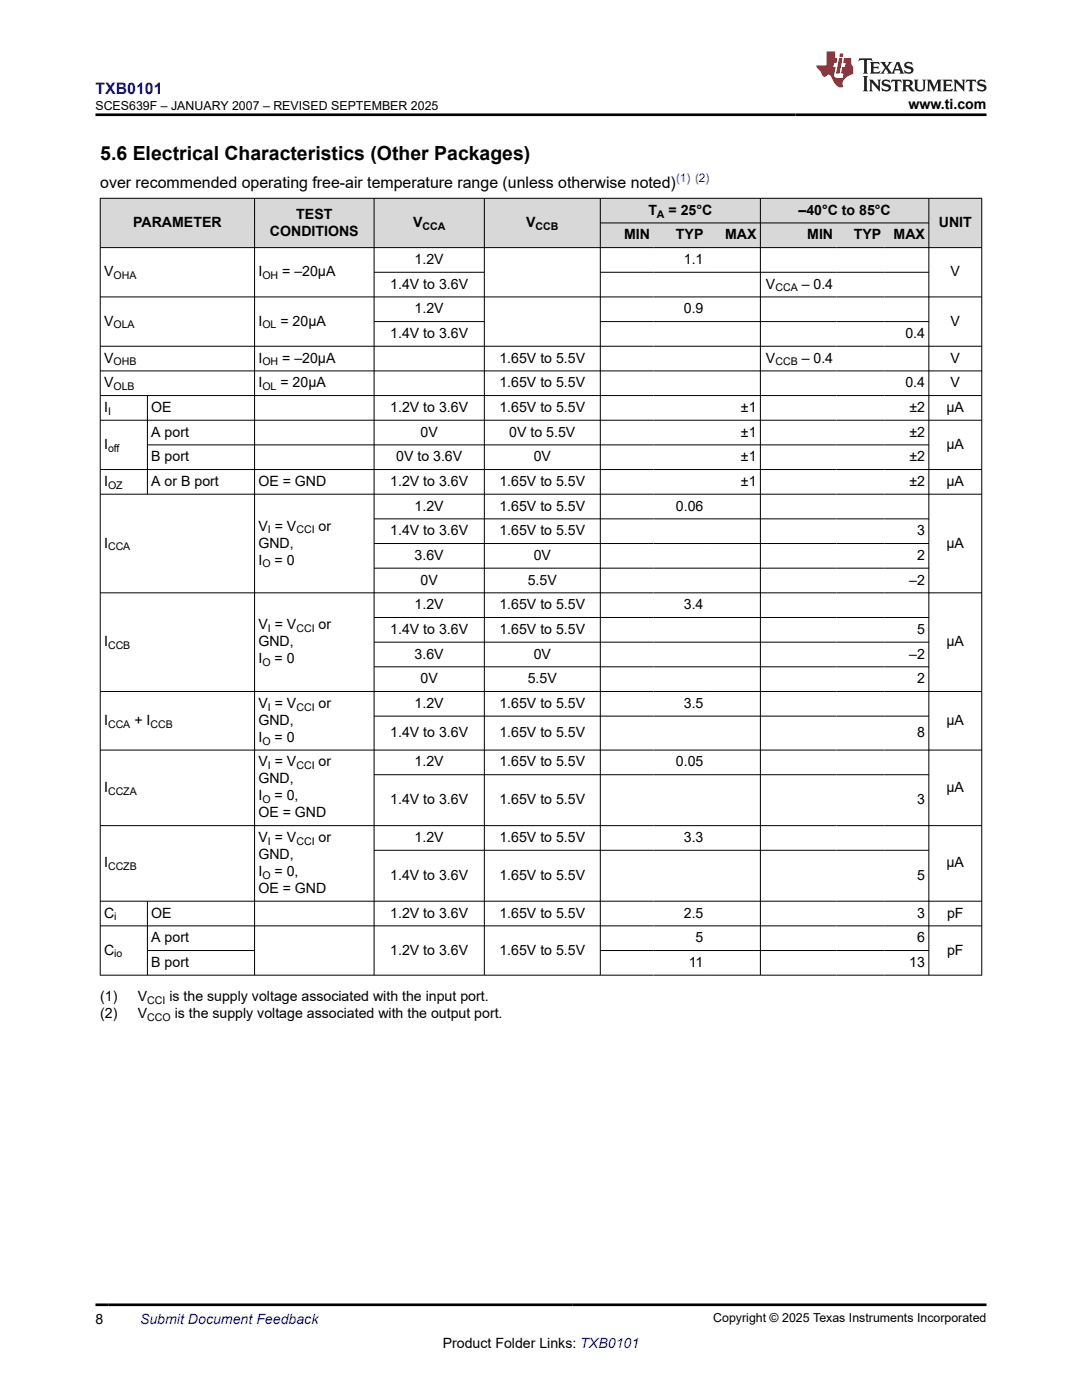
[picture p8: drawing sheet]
<svg xmlns="http://www.w3.org/2000/svg" width="216mm" height="279mm" viewBox="0 0 216 279" stroke-linecap="round" stroke-linejoin="round" font-family="sans-serif">
<g fill="#d8d8d8">
<path d="M20 39.6h175.9v4.9h-175.9z" fill-rule="evenodd"/>
<path d="M20.1 39.6h30.6v9.8h-30.6z" fill-rule="evenodd"/>
<path d="M50.9 39.6h23.7v9.8h-23.7z" fill-rule="evenodd"/>
<path d="M74.7 39.6h21.9v9.8h-21.9z" fill-rule="evenodd"/>
<path d="M96.7 39.6h23v9.8h-23z" fill-rule="evenodd"/>
<path d="M119.8 39.6h31.9v4.8h-31.9z" fill-rule="evenodd"/>
<path d="M151.8 39.6h33.5v4.8h-33.5z" fill-rule="evenodd"/>
<path d="M185.4 39.6h10.4v9.8h-10.4z" fill-rule="evenodd"/>
<path d="M119.8 44.6h10.6v4.8h-10.6z" fill-rule="evenodd"/>
<path d="M130.4 44.6h10.7v4.8h-10.7z" fill-rule="evenodd"/>
<path d="M141.1 44.6h10.6v4.8h-10.6z" fill-rule="evenodd"/>
<path d="M151.8 44.6h15.1v4.8h-15.1z" fill-rule="evenodd"/>
<path d="M166.9 44.6h9.6v4.8h-9.6z" fill-rule="evenodd"/>
<path d="M176.5 44.6h8.8v4.8h-8.8z" fill-rule="evenodd"/>
</g>
<g fill="none" stroke="#000" stroke-width=".2">
<path d="M19.9 39.6h176.1M20 39.5v155.2M50.8 39.5v155.2M74.6 39.5v155.2M96.6 39.5v155.2M119.8 39.5v155.2M151.7 39.5v155.2M185.3 39.5v155.2M195.9 39.5v155.2M19.9 49.4h176.1M19.9 59.3h176.1M74.6 54.3h22.1"/>
<path d="M119.8 44.5h65.6M119.8 54.3h65.6M19.9 69.1h176.1M19.9 74h176.1M19.9 78.9h176.1M29.4 78.9v19.8M74.6 64.2h22.1M119.8 64.2h65.6M19.9 83.9h176.1M19.9 93.7h176.1M19.9 98.6h176.1M29.4 88.8h156"/>
<path d="M19.9 118.3h176.1M74.6 103.5h110.8M74.6 108.5h110.8M74.6 113.4h110.8M19.9 138h176.1M74.6 123.2h110.8M74.6 128.2h110.8M74.6 133.1h110.8M19.9 149.7h176.1M74.6 142.9h110.8M74.6 154.6h110.8M19.9 164.8h176.1"/>
<path d="M19.9 179.9h176.1M29.4 179.9v14.8M74.6 169.7h110.8M19.9 184.8h176.1M19.9 194.6h176.1M29.4 189.7h21.5M119.8 189.7h65.6"/>
</g>
<path d="M171.5 11.6l-.2 .6 .5-.2h.6v.1v2.2l-.2 .4h1l-.2-.4v-2.2v-.1h.5l.6 .2-.2-.6zM173.6 12.4l.2 .3v1.6l-.2 .4h1.9l.1-.6a1.08 1.08 0 0 1-1.3 .2v-.7h.6l.4 .2v-.7l-.4 .2h-.6v-.5l.2-.2a1 1 0 0 1 1 .3l-.1-.5zM175.7 12.4l.9 1.1-1 1.2h.9l-.2-.2 .5-.8 .4 .8-.2 .2h1.6l-.2-.2 .2-.5h.9l.1 .5-.1 .2h.9l-.2-.4-.8-1.9h-.5l-.9 2.1-.9-1.1 .9-1h-.8l.2 .2-.4 .6-.4-.6 .2-.2zM179 12.8l.4 1h-.7zM180.7 12.5a.65 .65 0 0 0-.2 .7 .65 .65 0 0 0 .6 .5l.6 .1 .1 .3a.79 .79 0 0 1-.7 .4 .79 .79 0 0 1-.7-.5l.1 .7 .2-.1a.93 .93 0 0 0 1.1 0 .93 .93 0 0 0 .4-.9 1.46 1.46 0 0 0-1.2-.6l-.1-.3a1.09 1.09 0 0 1 1.2 .2l-.2-.6-.1 .1-.5-.2zM172.2 15.2l.2 .4v2.2l-.2 .4h1l-.2-.4v-2.2l.2-.4zM173.4 15.9l.2 .4v1.5l-.2 .4h.8l-.3-.4 .1-1.3 1.6 1.8v-2l.2-.4h-.7l.1 .2 .1 1.1-1.2-1.3zM176.2 16a.65 .65 0 0 0-.2 .8 .65 .65 0 0 0 .6 .4l.6 .2 .1 .2a.79 .79 0 0 1-.7 .4 .79 .79 0 0 1-.7-.5l.1 .7 .2-.1a.93 .93 0 0 0 1.1 .1 .93 .93 0 0 0 .4-1 1.46 1.46 0 0 0-1.2-.5l-.1-.4a1.09 1.09 0 0 1 1.2 .2l-.1-.6-.2 .1-.5-.1zM177.9 15.9l-.1 .6a.63 .63 0 0 1 .8-.3v1.6l-.3 .4h1l-.2-.4v-1.6a.66 .66 0 0 1 .8 .3l-.1-.6zM180 15.9l.2 .4v1.5l-.2 .4h1l-.2-.2-.1-.7h.5l.1 .2a.79 .79 0 0 0 1.2 .6l-1-.9a.61 .61 0 0 0 .6-.6 .61 .61 0 0 0-.5-.7zM180.8 16.2h.1a.47 .47 0 0 1 .5 .1 .47 .47 0 0 1 .1 .5l-.1 .1-.7 .1zM182.3 15.9l.2 .2a2.27 2.27 0 0 0 .4 2 1.04 1.04 0 0 0 1.7-.7v-1.3l.2-.2h-.8l.2 .4v1.1a.6 .6 0 0 1-.6 .6 .6 .6 0 0 1-.6-.6v-1.1l.3-.4zM184.9 15.9l.2 .4v1.5l-.2 .4h.8l-.3-.4v-1.4l.9 1.9 .9-1.9v1.4l-.3 .4h1l-.2-.4v-1.5l.2-.4h-.8l-.7 1.5-.6-1.5zM188.1 15.9l.2 .4v1.5l-.2 .4h1.9l.1-.6a1.09 1.09 0 0 1-1.3 .2v-.7h.6l.4 .2v-.6l-.4 .2h-.6v-.6l.2-.1a1.01 1.01 0 0 1 1 .3l-.1-.6zM190.2 15.9l.3 .4v1.5l-.3 .4h.8l-.2-.4v-1.3l1.6 1.8v-2l.2-.4h-.7l.2 .2v1.1l-1.2-1.3zM192.8 15.9l-.1 .6a.63 .63 0 0 1 .8-.3v1.6l-.3 .4h1l-.2-.4v-1.6a.66 .66 0 0 1 .8 .3l-.1-.6zM195.2 16a.65 .65 0 0 0-.2 .8 .65 .65 0 0 0 .6 .4l.6 .2 .2 .2a.79 .79 0 0 1-.7 .4 .79 .79 0 0 1-.7-.5l.1 .7 .2-.1a.93 .93 0 0 0 1 .1 .93 .93 0 0 0 .5-1 1.46 1.46 0 0 0-1.3-.5v-.4a1.09 1.09 0 0 1 1.2 .2l-.2-.6-.2 .1-.5-.1z" fill="#231f20"/>
<path d="M164.9 10.3v2.7h-2l.1 .4 .8 1a.95 .95 0 0 0 1 .9 .59 .59 0 0 1 .5-.4 .59 .59 0 0 1 .5 .3l.4 .8a1.59 1.59 0 0 0 2.1 1.4 1.61 1.61 0 0 1 1-2.3l1-.3-.1-1.5a1.59 1.59 0 0 1-.3-1.7h-1.5l-.2 .9h.6l-.2 .9h-.5l-.2 .9v.3l.4 .1-.1 .9h-.7a.73 .73 0 0 1-1-.7l.3-1.5h-.5l.1-.9h.5l.2-.9h-.5v-1.3zM167.4 11.6l-.6 3.1h.7l.6-3.1zM167.6 10.7l-.1 .6h.7l.1-.6z" fill="#ed1c24"/>
<path d="M19 22.9h177.8M19 260.4h177.8" fill="none" stroke="#000" stroke-width=".53"/>
<text font-size="3.9" x="20" y="32">5.6 Electrical Characteristics (Other Packages)</text>
<text font-size="3.2" fill="#00f" x="19" y="18.7">TXB0101</text>
<text font-size="3.2" x="20" y="37.5">over recommended operating free-air temperature range (unless otherwise noted)</text>
<g font-size="2.8">
<text x="181.3" y="21.8">www.ti.com</text>
<text x="26.6" y="45.3">PARAMETER</text>
<text x="53.9" y="47">CONDITIONS</text>
<text x="59.1" y="43.6">TEST</text>
<text x="82.4" y="45.3">V</text>
<text x="105" y="45.3">V</text>
<text x="124.6" y="47.8">MIN</text>
<text x="129.4" y="42.8">T</text>
<text x="133.4" y="42.8">= 25°C</text>
<text x="134.9" y="47.8">TYP</text>
<text x="144.7" y="47.8">MAX</text>
<text x="159.3" y="42.8">–40°C to 85°C</text>
<text x="161.1" y="47.8">MIN</text>
<text x="170.3" y="47.8">TYP</text>
<text x="178.3" y="47.8">MAX</text>
<text x="187.3" y="45.3">UNIT</text>
<text x="82.7" y="52.7">1.2V</text>
<text x="136.5" y="52.7">1.1</text>
<text x="20.8" y="55.1">V</text>
<text x="51.6" y="55.1">I</text>
<text x="56.3" y="55.1">= –20μA</text>
<text x="77.9" y="57.6">1.4V to 3.6V</text>
<text x="152.8" y="57.6">V</text>
<text x="160" y="57.6">– 0.4</text>
<text x="189.7" y="55.1">V</text>
<text x="20.8" y="65">V</text>
<text x="51.6" y="65">I</text>
<text x="56" y="65">= 20μA</text>
<text x="82.7" y="62.5">1.2V</text>
<text x="136.5" y="62.5">0.9</text>
<text x="189.7" y="65">V</text>
<text x="77.9" y="67.5">1.4V to 3.6V</text>
<text x="180.7" y="67.5">0.4</text>
<text x="20.8" y="72.4">V</text>
<text x="20.8" y="77.3">V</text>
<text x="51.6" y="72.4">I</text>
<text x="51.6" y="77.3">I</text>
<text x="56" y="77.3">= 20μA</text>
<text x="56.3" y="72.4">= –20μA</text>
<text x="99.7" y="72.4">1.65V to 5.5V</text>
<text x="99.7" y="77.3">1.65V to 5.5V</text>
<text x="152.8" y="72.4">V</text>
<text x="160" y="72.4">– 0.4</text>
<text x="180.7" y="77.3">0.4</text>
<text x="189.7" y="72.4">V</text>
<text x="189.7" y="77.3">V</text>
<text x="20.8" y="82.2">I</text>
<text x="30.2" y="82.2">OE</text>
<text x="77.9" y="82.2">1.2V to 3.6V</text>
<text x="99.7" y="82.2">1.65V to 5.5V</text>
<text x="147.8" y="82.2">±1</text>
<text x="181.5" y="82.2">±2</text>
<text x="188.9" y="82.2">μA</text>
<text x="20.8" y="89.6">I</text>
<text x="30.2" y="87.1">A port</text>
<text x="83.9" y="87.1">0V</text>
<text x="101.6" y="87.1">0V to 5.5V</text>
<text x="147.8" y="87.1">±1</text>
<text x="181.5" y="87.1">±2</text>
<text x="188.9" y="89.6">μA</text>
<text x="30.2" y="92.1">B port</text>
<text x="79.1" y="92.1">0V to 3.6V</text>
<text x="106.5" y="92.1">0V</text>
<text x="147.8" y="92.1">±1</text>
<text x="181.5" y="92.1">±2</text>
<text x="20.8" y="97">I</text>
<text x="30.2" y="97">A or B port</text>
<text x="51.6" y="97">OE = GND</text>
<text x="77.9" y="97">1.2V to 3.6V</text>
<text x="82.7" y="101.9">1.2V</text>
<text x="99.7" y="97">1.65V to 5.5V</text>
<text x="99.7" y="101.9">1.65V to 5.5V</text>
<text x="134.9" y="101.9">0.06</text>
<text x="147.8" y="97">±1</text>
<text x="181.5" y="97">±2</text>
<text x="188.9" y="97">μA</text>
<text x="51.6" y="105.9">V = V</text>
<text x="63.6" y="105.9">or</text>
<text x="77.9" y="106.8">1.4V to 3.6V</text>
<text x="99.7" y="106.8">1.65V to 5.5V</text>
<text x="183" y="106.8">3</text>
<text x="20.8" y="109.3">I</text>
<text x="51.6" y="109.3">GND,</text>
<text x="51.6" y="112.7">I</text>
<text x="54.8" y="112.7">= 0</text>
<text x="82.7" y="111.7">3.6V</text>
<text x="106.5" y="111.7">0V</text>
<text x="183" y="111.7">2</text>
<text x="188.9" y="109.3">μA</text>
<text x="83.9" y="116.7">0V</text>
<text x="105.3" y="116.7">5.5V</text>
<text x="181.4" y="116.7">–2</text>
<text x="51.6" y="125.6">V = V</text>
<text x="63.6" y="125.6">or</text>
<text x="82.7" y="121.6">1.2V</text>
<text x="99.7" y="121.6">1.65V to 5.5V</text>
<text x="136.5" y="121.6">3.4</text>
<text x="20.8" y="129">I</text>
<text x="51.6" y="129">GND,</text>
<text x="77.9" y="126.5">1.4V to 3.6V</text>
<text x="82.7" y="131.4">3.6V</text>
<text x="99.7" y="126.5">1.65V to 5.5V</text>
<text x="106.5" y="131.4">0V</text>
<text x="181.4" y="131.4">–2</text>
<text x="183" y="126.5">5</text>
<text x="188.9" y="129">μA</text>
<text x="51.6" y="132.4">I</text>
<text x="54.8" y="132.4">= 0</text>
<text x="83.9" y="136.4">0V</text>
<text x="105.3" y="136.4">5.5V</text>
<text x="183" y="136.4">2</text>
<text x="51.6" y="141.3">V = V</text>
<text x="63.6" y="141.3">or</text>
<text x="82.7" y="141.3">1.2V</text>
<text x="99.7" y="141.3">1.65V to 5.5V</text>
<text x="136.5" y="141.3">3.5</text>
<text x="20.8" y="144.7">I</text>
<text x="26.8" y="144.7">+ I</text>
<text x="51.6" y="144.7">GND,</text>
<text x="51.6" y="148">I</text>
<text x="54.8" y="148">= 0</text>
<text x="77.9" y="147.1">1.4V to 3.6V</text>
<text x="99.7" y="147.1">1.65V to 5.5V</text>
<text x="183" y="147.1">8</text>
<text x="188.9" y="144.7">μA</text>
<text x="51.6" y="153">V = V</text>
<text x="63.6" y="153">or</text>
<text x="82.7" y="153">1.2V</text>
<text x="99.7" y="153">1.65V to 5.5V</text>
<text x="134.9" y="153">0.05</text>
<text x="20.8" y="158">I</text>
<text x="51.6" y="156.4">GND,</text>
<text x="51.6" y="159.7">I</text>
<text x="54.8" y="159.7">= 0,</text>
<text x="77.9" y="160.5">1.4V to 3.6V</text>
<text x="99.7" y="160.5">1.65V to 5.5V</text>
<text x="183" y="160.5">3</text>
<text x="188.9" y="158">μA</text>
<text x="51.6" y="163.1">OE = GND</text>
<text x="20.8" y="173.1">I</text>
<text x="51.6" y="168">V = V</text>
<text x="51.6" y="171.4">GND,</text>
<text x="63.6" y="168">or</text>
<text x="82.7" y="168">1.2V</text>
<text x="99.7" y="168">1.65V to 5.5V</text>
<text x="136.5" y="168">3.3</text>
<text x="188.9" y="173.1">μA</text>
<text x="51.6" y="178.2">OE = GND</text>
<text x="51.6" y="174.8">I</text>
<text x="54.8" y="174.8">= 0,</text>
<text x="77.9" y="175.6">1.4V to 3.6V</text>
<text x="99.7" y="175.6">1.65V to 5.5V</text>
<text x="183" y="175.6">5</text>
<text x="20.8" y="183.1">C</text>
<text x="30.2" y="183.1">OE</text>
<text x="77.9" y="183.1">1.2V to 3.6V</text>
<text x="99.7" y="183.1">1.65V to 5.5V</text>
<text x="136.5" y="183.1">2.5</text>
<text x="183" y="183.1">3</text>
<text x="189" y="183.1">pF</text>
<text x="20.8" y="190.5">C</text>
<text x="30.2" y="188">A port</text>
<text x="77.9" y="190.5">1.2V to 3.6V</text>
<text x="99.7" y="190.5">1.65V to 5.5V</text>
<text x="138.8" y="188">5</text>
<text x="183" y="188">6</text>
<text x="189" y="190.5">pF</text>
<text x="30.2" y="193">B port</text>
<text x="137.4" y="193">11</text>
<text x="181.4" y="193">13</text>
<text x="20" y="199.8">(1)</text>
<text x="20" y="203.2">(2)</text>
<text x="27.5" y="199.8">V</text>
<text x="27.5" y="203.2">V</text>
<text x="33.8" y="199.8">is the supply voltage associated with the input port.</text>
<text x="34.9" y="203.2">is the supply voltage associated with the output port.</text>
<text x="19" y="264.2">8</text>
<text x="88.3" y="269">Product Folder Links: TXB0101</text>
</g>
<text font-size="2.8" fill="#00f" x="27.9" y="264.2">Submit Document Feedback</text>
<g font-size="2.5">
<text x="19" y="21.9">SCES639F – JANUARY 2007 – REVISED SEPTEMBER 2025</text>
<text x="142.3" y="263.9">Copyright © 2025 Texas Instruments Incorporated</text>
</g>
<text font-size="2.4" fill="#00f" x="134.9" y="36.4">(1) (2)</text>
<g font-size="2.1">
<text x="84.3" y="45.9">CCA</text>
<text x="106.9" y="45.9">CCB</text>
<text x="131.1" y="43.4">A</text>
<text x="22.6" y="55.7">OHA</text>
<text x="52.3" y="55.7">OH</text>
<text x="154.7" y="58.2">CCA</text>
<text x="22.6" y="65.6">OLA</text>
<text x="52.3" y="65.6">OL</text>
<text x="22.6" y="72.9">OHB</text>
<text x="22.6" y="77.9">OLB</text>
<text x="52.3" y="72.9">OH</text>
<text x="52.3" y="77.9">OL</text>
<text x="154.7" y="72.9">CCB</text>
<text x="21.6" y="82.8">I</text>
<text x="21.6" y="90.2">off</text>
<text x="21.6" y="97.5">OZ</text>
<text x="53.4" y="106.5">I</text>
<text x="59.1" y="106.5">CCI</text>
<text x="21.6" y="109.8">CCA</text>
<text x="52.3" y="113.2">O</text>
<text x="21.6" y="129.5">CCB</text>
<text x="53.4" y="126.1">I</text>
<text x="59.1" y="126.1">CCI</text>
<text x="52.3" y="132.9">O</text>
<text x="53.4" y="141.8">I</text>
<text x="59.1" y="141.8">CCI</text>
<text x="21.6" y="145.2">CCA</text>
<text x="30" y="145.2">CCB</text>
<text x="52.3" y="148.6">O</text>
<text x="53.4" y="153.5">I</text>
<text x="59.1" y="153.5">CCI</text>
<text x="21.6" y="158.6">CCZA</text>
<text x="52.3" y="160.3">O</text>
<text x="21.6" y="173.7">CCZB</text>
<text x="53.4" y="168.6">I</text>
<text x="59.1" y="168.6">CCI</text>
<text x="52.3" y="175.4">O</text>
<text x="22.8" y="183.7">i</text>
<text x="22.8" y="191.1">io</text>
<text x="29.4" y="203.7">CCO</text>
<text x="29.4" y="200.3">CCI</text>
</g>
</svg>
